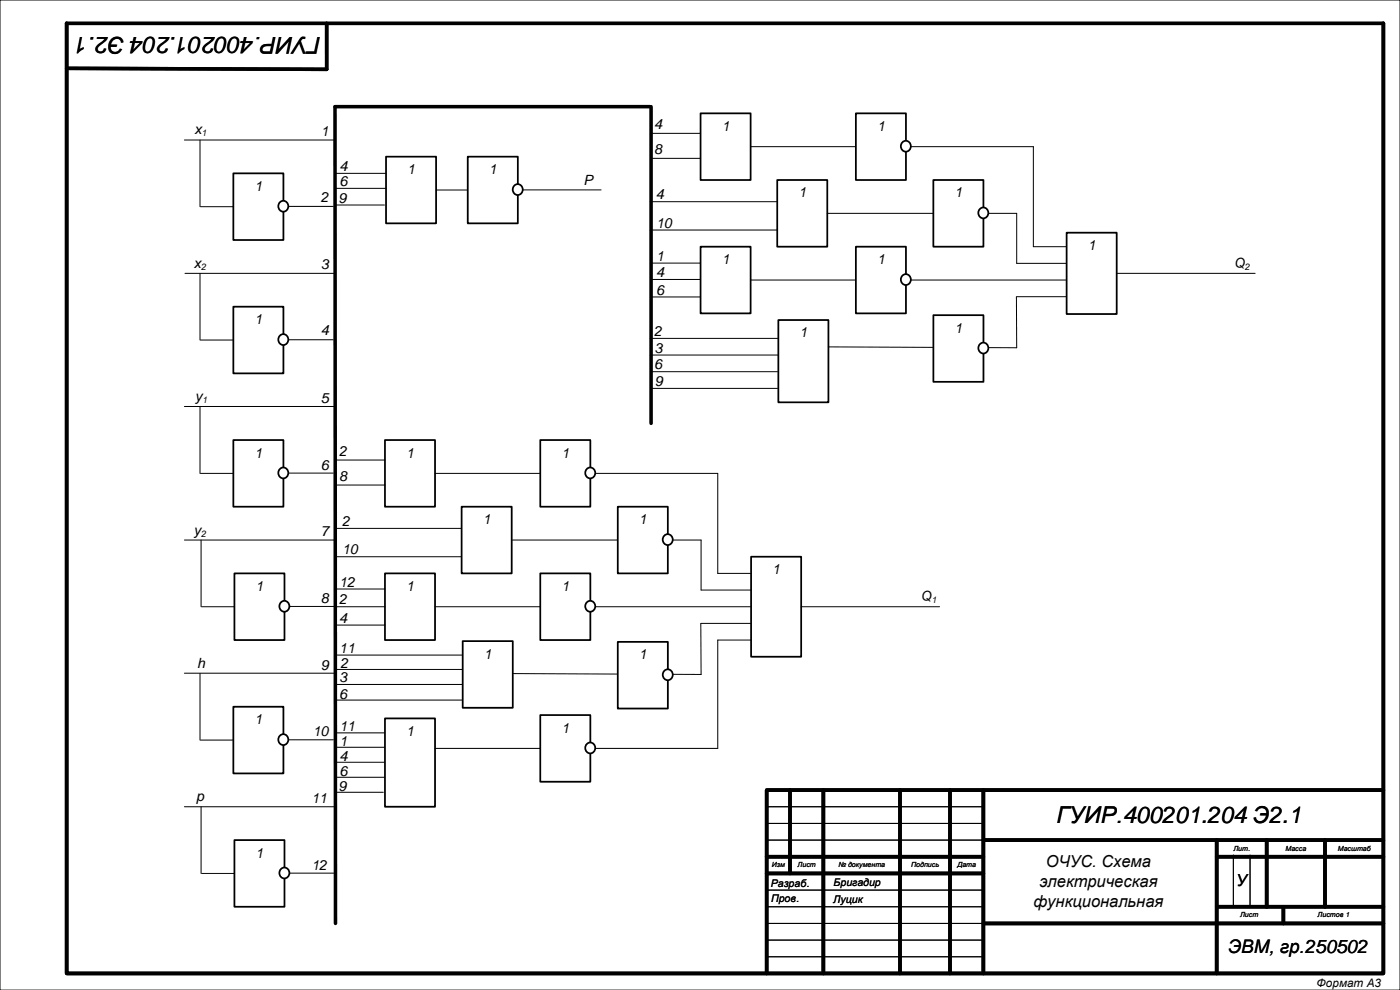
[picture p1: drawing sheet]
<svg xmlns="http://www.w3.org/2000/svg" width="420mm" height="297mm" viewBox="0 0 420 297" stroke-linecap="round" stroke-linejoin="round" font-family="sans-serif">
<path d="M0 0h420v297h-420zM230 242h65M230 247h65M230 252h65M370 256.5v15.5M375 256.5v15.5M230 267h65M230 272h65M230 277h65.1M230 282h65M230 287h65" fill="none" stroke="#000" stroke-width=".3"/>
<g fill="none" stroke="#000" stroke-width="1.1">
<path d="M20 7h395v285h-395zM98 7v13.8l-78-.3M100.5 32l.1 245M237 237v25M247 237v55M270 237v55M285 237v55M295 237v55M415 237h-185v55M230 257h65M295 252h120M365 252v40"/>
<path d="M365 257h50M380 252v20M397.5 252v20M230 262h65M295 277h120M365 272h50M385 272v5"/>
</g>
<path d="M115.8 47h15v20h-15z" fill-rule="evenodd" fill="#fff"/>
<path d="M115.8 47h15v20h-15z" fill="none" stroke="#000" stroke-width=".53"/>
<path d="M100.8 52h15M100.8 56.5h15M130.8 57h14.5" fill="none" stroke="#000" stroke-width=".3"/>
<path d="M115.5 132h15v20h-15z" fill-rule="evenodd" fill="#fff"/>
<path d="M115.5 132h15v20h-15z" fill="none" stroke="#000" stroke-width=".53"/>
<path d="M100.5 138h15M100.5 145.5h15M130.5 142h84.8" fill="none" stroke="#000" stroke-width=".3"/>
<path d="M70.3 172h15v20h-15z" fill-rule="evenodd" fill="#fff"/>
<path d="M70.3 172h15v20h-15z" fill="none" stroke="#000" stroke-width=".53"/>
<path d="M84.4 180.5a1.54 1.54 0 0 1 2.1 .4 1.54 1.54 0 0 1-.3 2.1 1.54 1.54 0 0 1-2.1-.2 1.74 1.74 0 0 1 .3-2.3z" fill-rule="evenodd" fill="#fff"/>
<path d="M84.4 180.5a1.54 1.54 0 0 1 2.1 .4 1.54 1.54 0 0 1-.3 2.1 1.54 1.54 0 0 1-2.1-.2 1.74 1.74 0 0 1 .3-2.3z" fill="none" stroke="#000" stroke-width=".53"/>
<path d="M55.3 42h45M55.5 82h44.8M55.3 121.9h44.9M55.3 162h45M60.3 162v20M60.5 182h9.8M86.8 181.9h13.5" fill="none" stroke="#000" stroke-width=".3"/>
<path d="M70 52h15v20h-15z" fill-rule="evenodd" fill="#fff"/>
<path d="M70 52h15v20h-15z" fill="none" stroke="#000" stroke-width=".53"/>
<circle cx="84.9" cy="61.8" r="1.57" fill="#fff"/>
<circle cx="84.9" cy="61.8" r="1.57" fill="none" stroke="#000" stroke-width=".53"/>
<path d="M60 42v20M60.2 62h9.8M86.5 61.9h13.5" fill="none" stroke="#000" stroke-width=".3"/>
<path d="M70 92h15v20h-15z" fill-rule="evenodd" fill="#fff"/>
<path d="M70 92h15v20h-15z" fill="none" stroke="#000" stroke-width=".53"/>
<path d="M84.1 100.5a1.54 1.54 0 0 1 2.1 .4 1.54 1.54 0 0 1-.3 2.1 1.54 1.54 0 0 1-2.1-.2 1.74 1.74 0 0 1 .3-2.3z" fill-rule="evenodd" fill="#fff"/>
<path d="M84.1 100.5a1.54 1.54 0 0 1 2.1 .4 1.54 1.54 0 0 1-.3 2.1 1.54 1.54 0 0 1-2.1-.2 1.74 1.74 0 0 1 .3-2.3z" fill="none" stroke="#000" stroke-width=".53"/>
<path d="M60 82v20M60.2 102h9.8M86.5 101.9h13.5" fill="none" stroke="#000" stroke-width=".3"/>
<path d="M70 132h15v20h-15z" fill-rule="evenodd" fill="#fff"/>
<path d="M70 132h15v20h-15z" fill="none" stroke="#000" stroke-width=".53"/>
<circle cx="84.9" cy="141.8" r="1.57" fill="#fff"/>
<circle cx="84.9" cy="141.8" r="1.57" fill="none" stroke="#000" stroke-width=".53"/>
<path d="M60 122v20M60.2 142h9.8M86.5 141.9h13.5" fill="none" stroke="#000" stroke-width=".3"/>
<path d="M70.3 252h15v20h-15z" fill-rule="evenodd" fill="#fff"/>
<path d="M70.3 252h15v20h-15z" fill="none" stroke="#000" stroke-width=".53"/>
<circle cx="85.2" cy="261.8" r="1.57" fill="#fff"/>
<circle cx="85.2" cy="261.8" r="1.57" fill="none" stroke="#000" stroke-width=".53"/>
<path d="M55.3 201.9h44.9M55.3 242h45M60.3 242v20M60.5 262h9.8M86.8 261.9h13.5" fill="none" stroke="#000" stroke-width=".3"/>
<path d="M70 212h15v20h-15z" fill-rule="evenodd" fill="#fff"/>
<path d="M70 212h15v20h-15z" fill="none" stroke="#000" stroke-width=".53"/>
<circle cx="84.9" cy="221.8" r="1.57" fill="#fff"/>
<circle cx="84.9" cy="221.8" r="1.57" fill="none" stroke="#000" stroke-width=".53"/>
<path d="M100.3 61.5h15M60 202v20M60.2 222h9.8M86.5 221.9h13.5" fill="none" stroke="#000" stroke-width=".3"/>
<path d="M140.3 47h15v20h-15z" fill-rule="evenodd" fill="#fff"/>
<path d="M140.3 47h15v20h-15z" fill="none" stroke="#000" stroke-width=".53"/>
<path d="M154.4 55.5a1.54 1.54 0 0 1 2.1 .4 1.54 1.54 0 0 1-.3 2.1 1.54 1.54 0 0 1-2.1-.2 1.74 1.74 0 0 1 .3-2.3z" fill-rule="evenodd" fill="#fff"/>
<path d="M154.4 55.5a1.54 1.54 0 0 1 2.1 .4 1.54 1.54 0 0 1-.3 2.1 1.54 1.54 0 0 1-2.1-.2 1.74 1.74 0 0 1 .3-2.3z" fill="none" stroke="#000" stroke-width=".53"/>
<path d="M156.8 57h23.5" fill="none" stroke="#000" stroke-width=".3"/>
<path d="M138.5 152h15v20h-15z" fill-rule="evenodd" fill="#fff"/>
<path d="M138.5 152h15v20h-15z" fill="none" stroke="#000" stroke-width=".53"/>
<path d="M100.3 158.5h38M100.3 167h38M153.5 162h56.8" fill="none" stroke="#000" stroke-width=".3"/>
<path d="M115.5 172h15v20h-15z" fill-rule="evenodd" fill="#fff"/>
<path d="M115.5 172h15v20h-15z" fill="none" stroke="#000" stroke-width=".53"/>
<path d="M100.5 176.7h15M100.5 182h15M100.5 187.5h15M130.5 182h94.8" fill="none" stroke="#000" stroke-width=".3"/>
<path d="M138.8 192.3h15v20h-15z" fill-rule="evenodd" fill="#fff"/>
<path d="M138.8 192.3h15v20h-15z" fill="none" stroke="#000" stroke-width=".53"/>
<path d="M100.3 196.5h38.5M100.3 200.8h38.5M100.3 205.3h38.5M100.3 210h38.5M153.8 202.1l56.5 .2" fill="none" stroke="#000" stroke-width=".3"/>
<path d="M162.1 132h15v20h-15z" fill-rule="evenodd" fill="#fff"/>
<path d="M162.1 132h15v20h-15z" fill="none" stroke="#000" stroke-width=".53"/>
<circle cx="177" cy="141.8" r="1.57" fill="#fff"/>
<circle cx="177" cy="141.8" r="1.57" fill="none" stroke="#000" stroke-width=".53"/>
<path d="M185.3 152h15v20h-15z" fill-rule="evenodd" fill="#fff"/>
<path d="M185.3 152h15v20h-15z" fill="none" stroke="#000" stroke-width=".53"/>
<circle cx="200.2" cy="161.8" r="1.57" fill="#fff"/>
<circle cx="200.2" cy="161.8" r="1.57" fill="none" stroke="#000" stroke-width=".53"/>
<path d="M162.1 172h15v20h-15z" fill-rule="evenodd" fill="#fff"/>
<path d="M162.1 172h15v20h-15z" fill="none" stroke="#000" stroke-width=".53"/>
<circle cx="177" cy="181.8" r="1.58" fill="#fff"/>
<circle cx="177" cy="181.8" r="1.58" fill="none" stroke="#000" stroke-width=".53"/>
<path d="M185.3 192.5h15.1v20h-15.1z" fill-rule="evenodd" fill="#fff"/>
<path d="M185.3 192.5h15.1v20h-15.1z" fill="none" stroke="#000" stroke-width=".53"/>
<circle cx="200.2" cy="202.4" r="1.58" fill="#fff"/>
<circle cx="200.2" cy="202.4" r="1.58" fill="none" stroke="#000" stroke-width=".53"/>
<path d="M215.3 142v30M210.3 162v15M210.2 187l.1 15.3" fill="none" stroke="#000" stroke-width=".3"/>
<path d="M115.5 215.5h15v26.5h-15z" fill-rule="evenodd" fill="#fff"/>
<path d="M115.5 215.5h15v26.5h-15z" fill="none" stroke="#000" stroke-width=".53"/>
<path d="M130.5 224.5h84.8" fill="none" stroke="#000" stroke-width=".3"/>
<path d="M162.1 214.5h15v20h-15z" fill-rule="evenodd" fill="#fff"/>
<path d="M162.1 214.5h15v20h-15z" fill="none" stroke="#000" stroke-width=".53"/>
<circle cx="177" cy="224.3" r="1.57" fill="#fff"/>
<circle cx="177" cy="224.3" r="1.57" fill="none" stroke="#000" stroke-width=".53"/>
<path d="M210.3 177h15M215.3 172h10M210.3 187h15M225.3 192h-10v32.5M100.9 219.8h14.4M100.9 224.2h14.4M100.9 228.7h14.4M100.9 233.2h14.4" fill="none" stroke="#000" stroke-width=".3"/>
<path d="M225.3 167h15v30h-15z" fill-rule="evenodd" fill="#fff"/>
<path d="M225.3 167h15v30h-15z" fill="none" stroke="#000" stroke-width=".53"/>
<path d="M240.3 182h41.6" fill="none" stroke="#000" stroke-width=".3"/>
<path d="M100.5 32h94.5M195.3 32v95" fill="none" stroke="#000" stroke-width="1.1"/>
<path d="M210.2 34h15v20h-15z" fill-rule="evenodd" fill="#fff"/>
<path d="M210.2 34h15v20h-15z" fill="none" stroke="#000" stroke-width=".53"/>
<path d="M195.2 40h15M195.2 47.5h15M225.2 44h84.8" fill="none" stroke="#000" stroke-width=".3"/>
<path d="M233.2 54h15v20h-15z" fill-rule="evenodd" fill="#fff"/>
<path d="M233.2 54h15v20h-15z" fill="none" stroke="#000" stroke-width=".53"/>
<path d="M195 60.5h38M195 69h38M248.2 64h56.8" fill="none" stroke="#000" stroke-width=".3"/>
<path d="M210.2 74h15v20h-15z" fill-rule="evenodd" fill="#fff"/>
<path d="M210.2 74h15v20h-15z" fill="none" stroke="#000" stroke-width=".53"/>
<path d="M225.2 84h94.8" fill="none" stroke="#000" stroke-width=".3"/>
<path d="M233.5 96h15v24.7h-15z" fill-rule="evenodd" fill="#fff"/>
<path d="M233.5 96h15v24.7h-15z" fill="none" stroke="#000" stroke-width=".53"/>
<path d="M195 101.5h38.5M195 106.5h38.5M248.5 104.1l56.5 .2" fill="none" stroke="#000" stroke-width=".3"/>
<path d="M256.8 34h15v20h-15z" fill-rule="evenodd" fill="#fff"/>
<path d="M256.8 34h15v20h-15z" fill="none" stroke="#000" stroke-width=".53"/>
<path d="M270.9 42.5a1.54 1.54 0 0 1 2.1 .4 1.54 1.54 0 0 1-.3 2.1 1.54 1.54 0 0 1-2.2-.2 1.74 1.74 0 0 1 .4-2.3z" fill-rule="evenodd" fill="#fff"/>
<path d="M270.9 42.5a1.54 1.54 0 0 1 2.1 .4 1.54 1.54 0 0 1-.3 2.1 1.54 1.54 0 0 1-2.2-.2 1.74 1.74 0 0 1 .4-2.3z" fill="none" stroke="#000" stroke-width=".53"/>
<path d="M280 54h15v20h-15z" fill-rule="evenodd" fill="#fff"/>
<path d="M280 54h15v20h-15z" fill="none" stroke="#000" stroke-width=".53"/>
<circle cx="294.9" cy="63.8" r="1.57" fill="#fff"/>
<circle cx="294.9" cy="63.8" r="1.57" fill="none" stroke="#000" stroke-width=".53"/>
<path d="M256.8 74h15v20h-15z" fill-rule="evenodd" fill="#fff"/>
<path d="M256.8 74h15v20h-15z" fill="none" stroke="#000" stroke-width=".53"/>
<circle cx="271.7" cy="83.8" r="1.57" fill="#fff"/>
<circle cx="271.7" cy="83.8" r="1.57" fill="none" stroke="#000" stroke-width=".53"/>
<path d="M280 94.5h15v20h-15z" fill-rule="evenodd" fill="#fff"/>
<path d="M280 94.5h15v20h-15z" fill="none" stroke="#000" stroke-width=".53"/>
<circle cx="294.9" cy="104.4" r="1.57" fill="#fff"/>
<circle cx="294.9" cy="104.4" r="1.57" fill="none" stroke="#000" stroke-width=".53"/>
<path d="M310 44v30h10M305 64v15h15M304.9 89l.1 15.3M305 89h15" fill="none" stroke="#000" stroke-width=".3"/>
<path d="M320 69.8h15v24.4h-15z" fill-rule="evenodd" fill="#fff"/>
<path d="M320 69.8h15v24.4h-15z" fill="none" stroke="#000" stroke-width=".53"/>
<path d="M195.6 78.9h14.4M195.6 83.8h14.4M195.6 89.1h14.4M335 82h41.5M195.3 111.5h37.9M195.3 116.5h37.9M100.6 237.7h14.4" fill="none" stroke="#000" stroke-width=".3"/>
<g font-size="7">
<text x="96.2" y="11" transform="rotate(-180 96.2 11)">ГУИР.400201.204 Э2.1</text>
<text x="317" y="247">ГУИР.400201.204 Э2.1</text>
</g>
<text font-size="5.6" x="368.4" y="285.7">ЭВМ, гр.250502</text>
<g font-size="5">
<text x="313.7" y="260.2">ОЧУС. Схема</text>
<text x="311.8" y="266.1">электрическая</text>
<text x="370.8" y="265.7">У</text>
<text x="310.1" y="272.1">функциональная</text>
</g>
<g font-size="4.2">
<text x="58.3" y="40.3">x</text>
<text x="96.2" y="40.8">1</text>
<text x="196.3" y="38.8">4</text>
<text x="216.5" y="39.2">1</text>
<text x="263.1" y="39.2">1</text>
<text x="196.3" y="46.3">8</text>
<text x="101.9" y="51.3">4</text>
<text x="122.1" y="52.2">1</text>
<text x="146.7" y="52.2">1</text>
<text x="76.3" y="57.2">1</text>
<text x="101.9" y="55.8">6</text>
<text x="175.1" y="55.3">P</text>
<text x="196.7" y="59.8">4</text>
<text x="239.5" y="59.2">1</text>
<text x="286.4" y="59.2">1</text>
<text x="96.2" y="60.6">2</text>
<text x="101.6" y="60.8">9</text>
<text x="196.8" y="68.3">10</text>
<text x="326.3" y="75">1</text>
<text x="58.2" y="80.3">x</text>
<text x="96.2" y="80.8">3</text>
<text x="196.9" y="78.2">1</text>
<text x="196.9" y="83.1">4</text>
<text x="216.5" y="79.2">1</text>
<text x="263.1" y="79.2">1</text>
<text x="370.1" y="80.3">Q</text>
<text x="196.9" y="88.4">6</text>
<text x="76.3" y="97.2">1</text>
<text x="96.2" y="100.6">4</text>
<text x="196.3" y="100.8">2</text>
<text x="239.9" y="101.2">1</text>
<text x="286.4" y="99.8">1</text>
<text x="196.3" y="105.8">3</text>
<text x="196.3" y="110.8">6</text>
<text x="196.4" y="115.8">9</text>
<text x="58.5" y="120.3">y</text>
<text x="96.2" y="120.8">5</text>
<text x="76.3" y="137.2">1</text>
<text x="101.7" y="136.8">2</text>
<text x="121.8" y="137.2">1</text>
<text x="168.4" y="137.2">1</text>
<text x="96.2" y="140.9">6</text>
<text x="101.7" y="144.3">8</text>
<text x="58.2" y="160.4">y</text>
<text x="96.2" y="160.9">7</text>
<text x="102.6" y="157.8">2</text>
<text x="144.8" y="157.2">1</text>
<text x="191.7" y="157.2">1</text>
<text x="102.6" y="166.3">10</text>
<text x="231.7" y="172.2">1</text>
<text x="76.7" y="177.2">1</text>
<text x="101.7" y="176">12</text>
<text x="121.8" y="177.2">1</text>
<text x="168.4" y="177.2">1</text>
<text x="96.2" y="180.9">8</text>
<text x="101.7" y="181.3">2</text>
<text x="276.1" y="180.4">Q</text>
<text x="101.7" y="186.8">4</text>
<text x="101.7" y="195.8">11</text>
<text x="145.2" y="197.6">1</text>
<text x="191.7" y="197.8">1</text>
<text x="59.1" y="200.3">h</text>
<text x="96.2" y="200.9">9</text>
<text x="102.1" y="200.3">2</text>
<text x="101.7" y="204.6">3</text>
<text x="101.7" y="209.8">6</text>
<text x="76.3" y="217.2">1</text>
<text x="93.8" y="220.9">10</text>
<text x="101.8" y="219.1">11</text>
<text x="121.8" y="220.8">1</text>
<text x="168.4" y="219.8">1</text>
<text x="101.8" y="223.8">1</text>
<text x="101.8" y="228.3">4</text>
<text x="101.8" y="232.8">6</text>
<text x="101.5" y="237.3">9</text>
<text x="58.8" y="240.4">p</text>
<text x="93.4" y="240.9">11</text>
<text x="76.7" y="257.3">1</text>
<text x="93.4" y="260.9">12</text>
</g>
<text font-size="3.5" x="395" y="296">Формат А3</text>
<g font-size="3.2">
<text x="231.2" y="266">Разраб.</text>
<text x="250.1" y="265.9">Бригадир</text>
<text x="231.3" y="270.5">Пров.</text>
<text x="250" y="270.9">Луцик</text>
</g>
<g font-size="2.8">
<text x="60.5" y="40.9">1</text>
<text x="60.3" y="80.9">2</text>
<text x="373.4" y="80.9">2</text>
<text x="60.6" y="120.9">1</text>
<text x="60.3" y="160.9">2</text>
<text x="279.4" y="181">1</text>
</g>
<g font-size="2.1">
<text x="370" y="255.2">Лит.</text>
<text x="385.7" y="255.2">Масса</text>
<text x="401.3" y="255.2">Масштаб</text>
<text x="231.5" y="260.2">Изм</text>
<text x="239.3" y="260.2">Лист</text>
<text x="251.5" y="260.2">№ документа</text>
<text x="273.3" y="260.2">Подпись</text>
<text x="287.2" y="260.2">Дата</text>
<text x="372" y="275.2">Лист</text>
<text x="395.3" y="275.2">Листов 1</text>
</g>
</svg>
